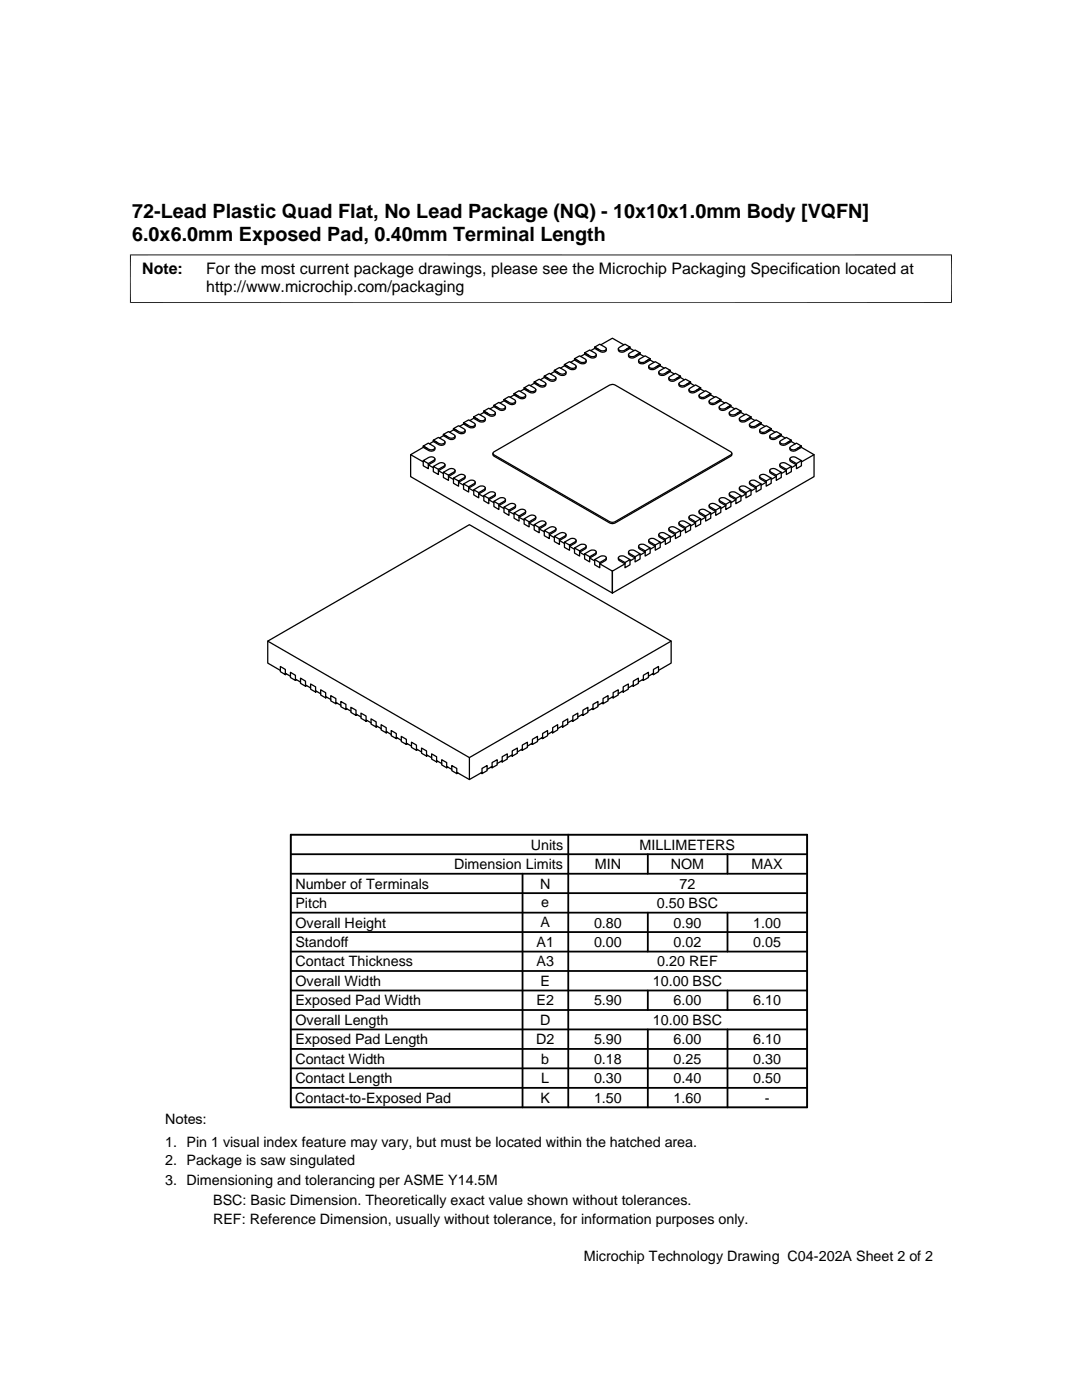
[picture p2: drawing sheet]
<svg xmlns="http://www.w3.org/2000/svg" width="216mm" height="279mm" viewBox="0 0 216 279" stroke-linecap="round" stroke-linejoin="round" font-family="sans-serif">
<g fill="none" stroke="#000" stroke-width=".25">
<path d="M100.6 80l-.8 .4M100.6 79.7l1-.6 1.1 .7 .2 .3a.79 .79 0 0 1-1.2 .3zM102.6 78.8l-.8 .5M102.6 78.6l1-.6 1.1 .6 .2 .3a.83 .83 0 0 1-1.2 .3zM104.6 77.7l-.8 .4M104.6 77.4l1-.6 1.1 .7 .2 .2a.87 .87 0 0 1-1.2 .3zM104.9 78.9a.7 .7 0 0 1-.4 .7 .7 .7 0 0 1-.8-.1l-1.1-.7v-.2l.8 .4M106.6 76.2l1-.5 1.1 .6 .2 .3a.87 .87 0 0 1-1.2 .3zM106.6 76.5l-.8 .5M106.9 77.7a.72 .72 0 0 1-.4 .7 .72 .72 0 0 1-.8-.1l-1.1-.6v-.3l.8 .5M108.6 75.3l-.8 .5M108.6 75.1l1-.6 1.1 .6 .2 .3-.4 .4h-.6z"/>
<path d="M108.9 76.6v.3a.9 .9 0 0 1-1.2 .2l-1.1-.6v-.3l.8 .5M110.6 73.9l1-.6 1.1 .7 .2 .3-.4 .3h-.5zM110.6 74.2l-.8 .4M110.9 75.4a.72 .72 0 0 1-.4 .7 .72 .72 0 0 1-.8-.1l-1.1-.7v-.2l.8 .4M112.6 73l-.8 .5M112.6 72.7l1-.5 1.1 .6 .3 .3-.5 .4h-.5zM112.9 74.3a.66 .66 0 0 1-.9 .6l-1.4-.7v-.3l.8 .5M114.6 71.9l-.7 .4M114.6 71.6l1.1-.6 1.1 .6 .2 .3a.83 .83 0 0 1-1.2 .3zM115 73.1a.66 .66 0 0 1-1 .6l-1.4-.7v-.3l.8 .5M116.6 70.4l1.1-.6 1.1 .7 .2 .3a.83 .83 0 0 1-1.2 .3zM116.6 70.7l-.7 .4"/>
<path d="M117 71.9a.71 .71 0 0 1-.4 .7 .71 .71 0 0 1-.8-.1l-1.2-.6v-.3l.8 .5M118.7 69.5l-.8 .5M118.7 69.3l1-.6 1.1 .6 .2 .3a.83 .83 0 0 1-1.2 .3zM119 70.8a.71 .71 0 0 1-.4 .7 .71 .71 0 0 1-.8-.2l-1.2-.6v-.3l.9 .5M119.9 68.8l2.3-1.3 2.3 1.3M121 69.6a.71 .71 0 0 1-.4 .7 .71 .71 0 0 1-.8-.1l-1.1-.7v-.2l.8 .4M123.4 69.6a.72 .72 0 0 0 .4 .7 .72 .72 0 0 0 .8-.1l1.1-.7v-.2l-.8 .4M123.4 69.5l1.3-.8 1 .6-1.1 .6-.5 .1a.5 .5 0 0 1-.7-.5zM125.4 70.8a.7 .7 0 0 0 .4 .7 .7 .7 0 0 0 .8-.2l1.1-.6v-.3l-.8 .5M125.5 70.6l1.2-.8 1 .6-1.1 .7-.5 .1a.5 .5 0 0 1-.6-.6zM125.7 69.5l.8 .5M127.4 71.9a.65 .65 0 0 0 .3 .7 .65 .65 0 0 0 .7 0l1.3-.7v-.3l-.8 .5"/>
<path d="M127.5 71.8l1.2-.8 1 .6-1.1 .6-.5 .1a.5 .5 0 0 1-.6-.5zM127.7 70.7l.8 .4M129.4 73.1a.71 .71 0 0 0 .4 .7 .71 .71 0 0 0 .8-.1l1.1-.7v-.3l-.8 .5M129.5 73l1.2-.8 1 .5-1.3 .8-.8-.1-.1-.1zM129.7 71.9l.8 .4M131.4 74.3a.71 .71 0 0 0 .5 .7 .71 .71 0 0 0 .8-.2l1.1-.6v-.3l-.9 .5M131.5 74.1l1.3-.8 1 .6-1.1 .6-.6 .2-.4-.2-.2-.1zM131.7 73l.8 .5M133.5 75.4a.71 .71 0 0 0 .4 .7 .71 .71 0 0 0 .8-.1l1.1-.7v-.2l-.8 .4M133.5 75.3l1.3-.8 1 .6-1.1 .6-.5 .1-.5-.1-.2-.1zM133.8 74.2l.7 .4M135.5 76.6a.71 .71 0 0 0 .4 .7 .71 .71 0 0 0 .8-.2l1.1-.6v-.3l-.8 .5"/>
<path d="M135.5 76.5l1.3-.8 1 .5-1.6 .8a.54 .54 0 0 1-.7-.5zM135.8 75.3l.7 .5M137.5 77.7a.71 .71 0 0 0 .4 .7 .71 .71 0 0 0 .8-.1l1.1-.6v-.3l-.8 .5M137.5 77.6l1.3-.8 1 .6-1.6 .8a.54 .54 0 0 1-.7-.6zM137.8 76.5l.8 .5M139.5 78.9a.71 .71 0 0 0 .4 .7 .71 .71 0 0 0 .8-.1l1.1-.7v-.2l-.8 .4M139.5 78.8l1.3-.8 1 .6-1.6 .7a.54 .54 0 0 1-.7-.5zM139.8 77.7l.8 .4M141.5 79.9l1.3-.8 1 .6-1.1 .7-.5 .1a.54 .54 0 0 1-.7-.6zM141.8 78.8l.8 .5M143.8 80l.8 .4M81.9 90.7v4.4l40.3 23.3 40.2-23.3v-4.4"/>
<path d="M84.5 89l1-.6 1.1 .7 .2 .3a.85 .85 0 0 1-1.2 .3zM84.5 89.3l-2.6 1.4 2.6 1.5M84.5 91.9v1.1l1 .5v-1M84.5 91.9l1.1-.6 .5-.1a.54 .54 0 0 1 .6 .5l-1.2 .8zM86.5 93.1v1l1 .6v-1M86.5 93.1l1.6-.8a.54 .54 0 0 1 .7 .6l-1.3 .8zM86.5 87.9l1-.6 1.1 .6 .2 .3a.85 .85 0 0 1-1.2 .3zM86.5 88.1l-.8 .5M86.8 89.4a.72 .72 0 0 1-.4 .7 .72 .72 0 0 1-.8-.2l-1.1-.6v-.3l.8 .5M86.8 91.6l-.1 .4-1.2 .8 1 .5M88.5 94.3v1l1 .6v-1.1M88.5 94.3l1.3-.8h.6l.4 .4-.2 .3-1.1 .6z"/>
<path d="M88.5 86.7l1-.6 1.1 .7 .2 .3-.4 .3h-.6zM88.5 87l-.8 .4M88.8 92.8v.4l-1.3 .7 1 .6M88.8 88.2a.72 .72 0 0 1-.4 .7 .72 .72 0 0 1-.8-.1l-1.1-.7v-.2l.8 .4M90.5 95.4l1.3-.7h.6l.4 .4-.2 .3-1.1 .6zM90.5 85.5l1-.5 1.1 .6 .2 .3-.4 .4h-.6zM90.5 85.8l-.8 .5M90.5 95.4v1.1l1 .5v-1M90.8 93.9v.4l-1.3 .8 1 .6M90.8 87.1a.71 .71 0 0 1-.4 .6 .71 .71 0 0 1-.8-.1l-1.1-.6v-.3l.8 .5M92.5 84.4l1-.6 1.1 .6 .2 .3-.4 .4h-.6zM92.5 84.6l-.8 .5"/>
<path d="M92.5 96.6v1l1 .6v-1M92.5 96.6l1.3-.8h.6l.4 .4-.2 .3-1.1 .7zM92.8 85.9a.71 .71 0 0 1-.4 .7 .71 .71 0 0 1-.8-.2l-1.1-.6v-.3l.8 .5M92.8 95.1v.4l-1.3 .7 1 .6M94.5 83.2l1-.6 1.1 .7 .2 .3a.83 .83 0 0 1-1.2 .3zM94.5 83.5l-.8 .4M94.5 97.7l1.1-.6 .5-.1a.51 .51 0 0 1 .7 .5l-1.3 .8zM94.5 97.7v1.1l1 .6v-1.1M94.8 84.7a.71 .71 0 0 1-.4 .7 .71 .71 0 0 1-.8-.1l-1.1-.7v-.2l.8 .4M94.8 96.2v.4l-1.3 .8 1 .6M96.5 98.9v1l1 .6v-1M96.5 98.9l1.1-.6 .5-.2a.51 .51 0 0 1 .7 .6l-1.3 .8z"/>
<path d="M96.5 82.3l-.7 .5M96.5 82l1-.5 1.1 .6 .2 .3a.83 .83 0 0 1-1.2 .3zM96.8 83.6a.71 .71 0 0 1-.4 .7 .71 .71 0 0 1-.8-.2l-1.1-.6v-.3l.8 .5M96.8 97.4v.4l-1.3 .8 1 .6M98.4 90.5v.4l.2 .1 23.1 13.4 .5 .1 .5-.1 23.1-13.4 .2-.1v-.4M98.4 90.3l23.3-13.5 .5-.1 .5 .1 23.1 13.4 .2 .3-.2 .3-23.1 13.3-.5 .1-.5-.1-23.1-13.3-.2-.2zM98.6 81.2l-.8 .4M98.6 80.9l.9-.6 1.1 .6 .3 .3a.83 .83 0 0 1-1.2 .3zM98.8 98.6v.4l-1.3 .7 1.1 .6M98.8 82.4a.71 .71 0 0 1-.4 .7 .71 .71 0 0 1-.8-.1l-1.1-.7v-.3l.8 .5M100.9 81.2a.71 .71 0 0 1-.5 .7 .71 .71 0 0 1-.7-.1l-1.1-.6v-.3l.8 .5M100.9 99.7l-.1 .4-1.3 .8 1.1 .6"/>
<path d="M102.9 80.1a.7 .7 0 0 1-.4 .7 .7 .7 0 0 1-.8-.2l-1.1-.6v-.3l.8 .5M141.5 80.1a.72 .72 0 0 0 .4 .7 .72 .72 0 0 0 .8-.2l1.1-.6v-.3l-.8 .5M143.5 81.2a.72 .72 0 0 0 .4 .7 .72 .72 0 0 0 .8-.1l1.1-.6v-.3l-.8 .5M143.5 99.7l.1 .4 1.2 .8-1 .6M143.6 81.1l1.2-.8 1 .6-1.1 .6-.5 .1a.52 .52 0 0 1-.6-.5zM143.6 99.6l.3-.3h.6l1.3 .8-1 .5-1.1-.6-.1-.1zM145.5 98.6l.1 .4 1.2 .7-1 .6M145.5 82.4a.72 .72 0 0 0 .4 .7 .72 .72 0 0 0 .8-.1l1.1-.7v-.3l-.8 .5M145.6 98.4l.3-.2h.6l1.3 .7-1 .6-1.1-.7-.1-.1zM145.6 82.3l1.2-.8 1 .5-1.1 .7-.5 .1a.52 .52 0 0 1-.6-.5zM145.8 81.2l.8 .4M147.5 97.4l.2 .5 1.1 .7-1 .6"/>
<path d="M147.5 83.6a.66 .66 0 0 0 1 .6l1.4-.7v-.3l-.8 .5M147.6 83.4l1.2-.8 1.1 .6-1.1 .7-.5 .1a.61 .61 0 0 1-.8-.4zM147.7 97.1l.8-.1 1.4 .7-1.1 .6-1.2-.8-.1-.1zM147.8 98.9v1l-1 .6v-1M147.8 82.3l.8 .5M149.5 96.2l.3 .6 1.1 .6-1 .6M149.5 84.7a.67 .67 0 0 0 1.1 .7l1.3-.8v-.2l-.8 .4M149.6 84.6l1.3-.8 1 .6-1.3 .7-.8-.1-.3-.3zM149.6 96.1l.4-.3h.6l1.3 .8-1 .6-1.1-.7-.3-.3zM149.9 97.7v1.1l-1.1 .6v-1.1M149.9 83.5l.7 .4M151.6 95.1l.2 .5 1.1 .6-1 .6"/>
<path d="M151.6 85.9a.65 .65 0 0 0 .3 .6 .65 .65 0 0 0 .7 0l1.3-.7v-.3l-.8 .5M151.8 85.6l1.1-.6 1 .5-1.1 .7a.87 .87 0 0 1-1.2-.3zM151.8 94.8l.8-.1 1.3 .7-1 .6-1.3-.8v-.1zM151.9 96.6v1l-1 .6v-1M151.9 84.6l.8 .5M153.6 93.9l.2 .5 1.1 .7-1 .6M153.6 87.1a.7 .7 0 0 0 .4 .6 .7 .7 0 0 0 .8-.1l1.1-.6v-.3l-.8 .5M153.8 86.8l1.1-.7 1 .6-1.1 .6a.87 .87 0 0 1-1.2-.3zM153.8 93.6l.8-.1 1.3 .8-1 .5-1.3-.8zM153.9 85.8l.8 .5M153.9 95.4v1.1l-1 .5v-1M155.6 92.8v.4l1.3 .7-1 .6"/>
<path d="M155.6 88.2a.71 .71 0 0 0 .4 .7 .71 .71 0 0 0 .8-.1l1.1-.7v-.2l-.8 .4M155.6 88.1l1.3-.8 1 .6-1.1 .6-.5 .1-.5-.1-.2-.2zM155.8 92.5l.8-.1 1.3 .7-1 .6-1.3-.8zM155.9 94.3v1l-1 .6v-1.1M155.9 87l.8 .4M157.6 91.6v.4l1.3 .8-1 .5M157.6 89.4a.71 .71 0 0 0 .4 .7 .71 .71 0 0 0 .8-.2l1.1-.6v-.3l-.8 .5M157.6 89.2l1.3-.8 1 .6-1.1 .7-.5 .1-.5-.1-.2-.2zM157.6 91.4l.4-.2h.6l1.3 .7-1 .6-1.1-.6-.2-.2zM157.9 93.1v1l-1 .6v-1M157.9 88.1l.8 .5M159.9 91.9v1.1l-1 .5v-1"/>
<path d="M159.9 89.3l2.5 1.4-2.5 1.5M98.6 100.1l1.1-.7 .5-.1a.51 .51 0 0 1 .6 .6l-1.3 .7zM98.6 100.1v1l.9 .6v-1.1M100.6 101.2l1.1-.6 .5-.1a.52 .52 0 0 1 .6 .5l-1.2 .8zM100.6 101.2v1.1l1 .5v-1M102.6 102.4v1l1 .6v-1M102.6 102.4l1.1-.7 .5-.1a.52 .52 0 0 1 .6 .6l-1.2 .8zM102.9 100.9l-.2 .5-1.1 .7 1 .5M104.6 103.5l1.1-.6 .5-.1a.51 .51 0 0 1 .6 .5l-1.2 .8zM104.6 103.5v1.1l1 .6v-1.1M104.9 102l-.2 .6-1.1 .6 1 .6M106.6 104.7v1l1 .6v-1"/>
<path d="M106.6 104.7l1.1-.6 .5-.2a.64 .64 0 0 1 .7 .5l-.2 .2-1.1 .7zM106.9 103.2l-.2 .6-1.1 .6 1 .6M108.6 105.9l1.3-.7h.6l.4 .3-.2 .3-1.1 .6zM108.6 105.9v1l1 .6v-1.1M108.9 104.4v.4l-1.3 .8 1 .5M110.6 107l1.4-.7h.5l.4 .4-.2 .3-1.1 .6zM110.6 107v1.1l1 .5v-1M110.9 105.5v.4l-1.3 .8 1 .6M112.6 108.2l1.4-.7h.5l.5 .3-.3 .3-1.1 .7zM112.6 108.2v1l1 .6v-1M112.9 106.7v.4l-1.3 .8 1 .6M114.6 109.4v1l1.1 .6v-1.1"/>
<path d="M114.6 109.4l1.2-.7 .4-.1a.52 .52 0 0 1 .7 .6l-1.2 .7zM115 107.8l-.1 .4-1.3 .8 1 .6M116.6 110.5l1.2-.6 .5-.1a.52 .52 0 0 1 .6 .5l-1.2 .8zM116.6 110.5v1l1.1 .6v-1M117 109l-.1 .4-1.2 .8 .9 .6M118.7 111.7l1.1-.7 .5-.1a.52 .52 0 0 1 .6 .6l-1.2 .8zM118.7 111.7v1l1 .6v-1M119 110.2l-.1 .4-1.2 .8 1 .6M121 111.3l-.1 .4-1.2 .8 2.5 1.5 2.5-1.5-1.1-.6-.2-.6M122.2 114v4.4M123.6 111h.8l1.3 .7-1 .6-1.3-.8v-.2zM125.4 110.2l.2 .5 1.1 .7-1 .6"/>
<path d="M125.6 109.9l.8-.1 1.3 .7-1 .6-1.2-.8zM125.7 111.7v1l-1 .6v-1M127.4 109l.2 .6 1.1 .6-1 .6M127.6 108.7l.8-.1 1.3 .8-1 .5-1.2-.7zM127.7 110.5v1l-1 .6v-1M129.4 107.8l.1 .4 1.2 .8-1 .6M129.5 107.7l.4-.2h.5l1.3 .7-1 .6-1.1-.7-.1-.1zM129.7 109.4v1l-1 .6v-1.1M131.4 106.7l.1 .4 1.3 .8-1.1 .6M131.5 106.6l.4-.3h.5l1.4 .7-1 .6-1.1-.6-.2-.2zM131.7 108.2v1l-1 .6v-1M133.5 105.5v.4l1.3 .8-1 .6"/>
<path d="M133.5 105.4l.4-.2h.6l1.3 .7-1 .5-1.1-.6-.2-.1zM133.8 107v1.1l-1 .5v-1M135.5 104.4v.4l1.3 .8-1 .5M135.5 104.2l.4-.2h.6l1.3 .7-1 .6-1.1-.7-.2-.1zM135.8 105.9v1l-1 .6v-1.1M137.5 103.2v.4l1.3 .8-1 .6M137.5 103.1l.4-.3h.6l1.3 .7-1 .6-1.1-.6-.2-.2zM137.8 104.7v1l-1 .6v-1M139.5 102v.4l1.3 .8-1 .6M139.5 101.9l.4-.2h.6l1.3 .7-1 .6-1.3-.8zM139.8 103.5v1.1l-1 .6v-1.1M141.5 100.9v.4l1.3 .8-1 .5"/>
<path d="M141.5 100.7l.4-.2h.6l1.3 .7-1 .6-1.1-.6-.2-.2zM141.8 102.4v1l-1 .6v-1M143.8 101.2v1.1l-1 .5v-1M145.8 100.1v1l-1 .6v-1.1M53.4 128l40.3-23.3 40.2 23.3-40.2 23.2zM53.4 128v4.3l2.5 1.5M56.9 134.4l1.1 .6M57.2 134.5l-.3 .1-1-.6v-1l1 .6v1M58.9 135.5l1.1 .6M59.2 135.7l-.3 .1-.9-.6v-1l.9 .6v1M61 136.7l1 .6M61.2 136.8l-.2 .1-1-.5v-1.1l1 .6v1"/>
<path d="M63 137.9l1 .6M63.2 138l-.2 .1-1-.6v-1l1 .6v1M65 139l1 .6M65.2 139.1l-.2 .2-1-.6v-1l1 .5v1.1M122.1 139.1l.2 .2 1.1-.6v-1l-1.1 .5v1.1M122.3 139l-1 .6M124.1 138l.3 .1 1-.6v-1l-1 .6v1M124.4 137.9l-1 .6M126.2 136.8l.2 .1 1-.5v-1.1l-1 .6v1M126.4 136.7l-1 .6M128.2 135.7l.2 .1 1-.6v-1l-1 .6v1M128.4 135.5l-1 .6"/>
<path d="M130.2 134.5l.2 .1 1-.6v-1l-1 .6v1M130.4 134.4l-1 .6M133.9 128v4.3l-2.5 1.5M67 140.2l1 .6M67.2 140.3l-.2 .1-1-.5v-1.1l1 .6v1M69 141.4l1 .5M69.2 141.5l-.2 .1-1-.6v-1l1 .6v1M71 142.5l1 .6M71.2 142.6l-.2 .2-1-.6v-1l1 .5v1.1M73 143.7l1 .6M73.3 143.8l-.3 .1-1-.6v-1l1 .6v1M75.1 144.8l1 .6"/>
<path d="M75.3 145l-.2 .1-1.1-.6v-1l1.1 .6v1M77.1 146l1 .6M77.3 146.1l-.2 .2-1-.6v-1.1l1 .6v1.1M79.1 147.2l1 .5M79.3 147.3l-.2 .1-1-.6v-1l1 .6v1M81.1 148.3l1 .6M81.3 148.4l-.2 .2-1-.6v-1l1 .6v1M83.1 149.5l1 .6M83.3 149.6l-.2 .1-1-.5v-1.1l1 .6v1M85.1 150.6l1 .6M85.3 150.8l-.2 .1-1-.6v-1l1 .6v1M87.1 151.8l1 .6"/>
<path d="M87.4 151.9l-.3 .2-1-.6v-1l1 .5v1.1M89.1 153l1 .5M89.4 153.1l-.3 .1-1-.5v-1.1l1 .6v1M91.1 154.1l2.6 1.5 2.5-1.5M91.4 154.3l-.3 .1-1-.6v-1l1 .6v1M93.7 151.2v4.4M96 154.3l.2 .1 1-.6v-1l-1 .6v1M98 153.1l.2 .1 1-.5v-1.1l-1 .6v1M98.2 153l-1 .5M100 151.9l.2 .2 1-.6v-1l-1 .5v1.1M100.2 151.8l-1 .6M102 150.8l.2 .1 1-.6v-1l-1 .6v1"/>
<path d="M102.2 150.6l-1 .6M104 149.6l.2 .1 1-.5v-1.1l-1 .6v1M104.2 149.5l-1 .6M106 148.4l.2 .2 1.1-.6v-1l-1.1 .6v1M106.2 148.3l-1 .6M108 147.3l.3 .1 1-.6v-1l-1 .6v1M108.3 147.2l-1 .5M110 146.1l.3 .2 1-.6v-1.1l-1 .6v1.1M110.3 146l-1 .6M112.1 145l.2 .1 1-.6v-1l-1 .6v1M112.3 144.8l-1 .6M114.1 143.8l.2 .1 1-.6v-1l-1 .6v1"/>
<path d="M114.3 143.7l-1 .6M116.1 142.6l.2 .2 1-.6v-1l-1 .5v1.1M116.3 142.5l-1 .6M118.1 141.5l.2 .1 1-.6v-1l-1 .6v1M118.3 141.4l-1 .5M120.1 140.3l.2 .1 1-.5v-1.1l-1 .6v1M120.3 140.2l-1 .6M58 166.6h103.1v54.4h-103.1z"/>
</g>
<path d="M26 50.8v9.7M189.9 50.8v9.7M189.9 50.9h-164M189.9 60.4h-164" fill="none" stroke="#000" stroke-width=".2"/>
<g fill="none" stroke="#000" stroke-width=".36">
<path d="M58 178.2h103.1M58 166.6h103.1v54.4h-103.1zM58 174.4h103.1M58 170.5h103.1M104.3 174.4v46.6M113.4 166.6v54.4M129.3 170.5v3.9M145.2 170.5v3.9M58 182.1h103.1M58 186h103.1M58 189.9h103.1M58 193.8h103.1"/>
<path d="M58 197.7h103.1M129.3 182.1v7.8M129.3 197.7v3.9M145.2 182.1v7.8M145.2 197.7v3.9M58 201.6h103.1M58 217.1h103.1M58 213.2h103.1M58 205.4h103.1M58 209.3h103.1M129.3 205.4v15.6M145.2 205.4v15.6"/>
</g>
<g font-size="3.9">
<text x="26.4" y="43.5">72-Lead Plastic Quad Flat, No Lead Package (NQ) - 10x10x1.0mm Body [VQFN]</text>
<text x="26.4" y="48.1">6.0x6.0mm Exposed Pad, 0.40mm Terminal Length</text>
</g>
<g font-size="3.2">
<text x="28.4" y="54.6">Note:</text>
<text x="41.1" y="54.6">For the most current package drawings, please see the Microchip Packaging Specification located at</text>
<text x="41.1" y="58.3">http://www.microchip.com/packaging</text>
</g>
<g font-size="2.9">
<text x="90.6" y="173.4">Dimension Limits</text>
<text x="105.9" y="169.6">Units</text>
<text x="118.7" y="173.4">MIN</text>
<text x="127.6" y="169.6">MILLIMETERS</text>
<text x="133.9" y="173.4">NOM</text>
<text x="150" y="173.4">MAX</text>
<text x="58.9" y="177.3">Number of Terminals</text>
<text x="107.8" y="177.3">N</text>
<text x="135.6" y="177.3">72</text>
<text x="58.9" y="185.1">Overall Height</text>
<text x="58.9" y="181.2">Pitch</text>
<text x="107.9" y="185.1">A</text>
<text x="108" y="180.9">e</text>
<text x="118.5" y="185.1">0.80</text>
<text x="131.1" y="181.2">0.50 BSC</text>
<text x="134.4" y="185.1">0.90</text>
<text x="150.3" y="185.1">1.00</text>
<text x="58.9" y="189">Standoff</text>
<text x="107.1" y="189">A1</text>
<text x="118.5" y="189">0.00</text>
<text x="134.4" y="189">0.02</text>
<text x="150.3" y="189">0.05</text>
<text x="58.9" y="192.9">Contact Thickness</text>
<text x="58.9" y="196.8">Overall Width</text>
<text x="107.1" y="192.9">A3</text>
<text x="107.9" y="196.8">E</text>
<text x="130.3" y="196.8">10.00 BSC</text>
<text x="131.1" y="192.9">0.20 REF</text>
<text x="58.9" y="200.6">Exposed Pad Width</text>
<text x="107.1" y="200.7">E2</text>
<text x="118.5" y="200.6">5.90</text>
<text x="134.4" y="200.6">6.00</text>
<text x="150.3" y="200.6">6.10</text>
<text x="58.9" y="204.5">Overall Length</text>
<text x="58.9" y="208.4">Exposed Pad Length</text>
<text x="107" y="208.4">D2</text>
<text x="107.8" y="204.5">D</text>
<text x="118.5" y="208.4">5.90</text>
<text x="130.3" y="204.5">10.00 BSC</text>
<text x="134.4" y="208.4">6.00</text>
<text x="150.3" y="208.4">6.10</text>
<text x="58.9" y="212.3">Contact Width</text>
<text x="108" y="212.3">b</text>
<text x="118.5" y="212.3">0.18</text>
<text x="134.4" y="212.3">0.25</text>
<text x="150.3" y="212.3">0.30</text>
<text x="58.9" y="220.1">Contact-to-Exposed Pad</text>
<text x="58.9" y="216.2">Contact Length</text>
<text x="107.8" y="220.1">K</text>
<text x="108" y="216.2">L</text>
<text x="118.5" y="216.2">0.30</text>
<text x="118.5" y="220.1">1.50</text>
<text x="134.4" y="220.1">1.60</text>
<text x="134.4" y="216.2">0.40</text>
<text x="150.3" y="216.2">0.50</text>
<text x="152.6" y="220.1">-</text>
<text x="32.9" y="224.3">Notes:</text>
<text x="32.9" y="228.9">1. Pin 1 visual index feature may vary, but must be located within the hatched area.</text>
<text x="32.9" y="232.6">2. Package is saw singulated</text>
<text x="32.9" y="236.5">3. Dimensioning and tolerancing per ASME Y14.5M</text>
<text x="42.5" y="244.3">REF: Reference Dimension, usually without tolerance, for information purposes only.</text>
<text x="42.5" y="240.6">BSC: Basic Dimension. Theoretically exact value shown without tolerances.</text>
<text x="116.5" y="251.7">Microchip Technology Drawing C04-202A Sheet 2 of 2</text>
</g>
</svg>
